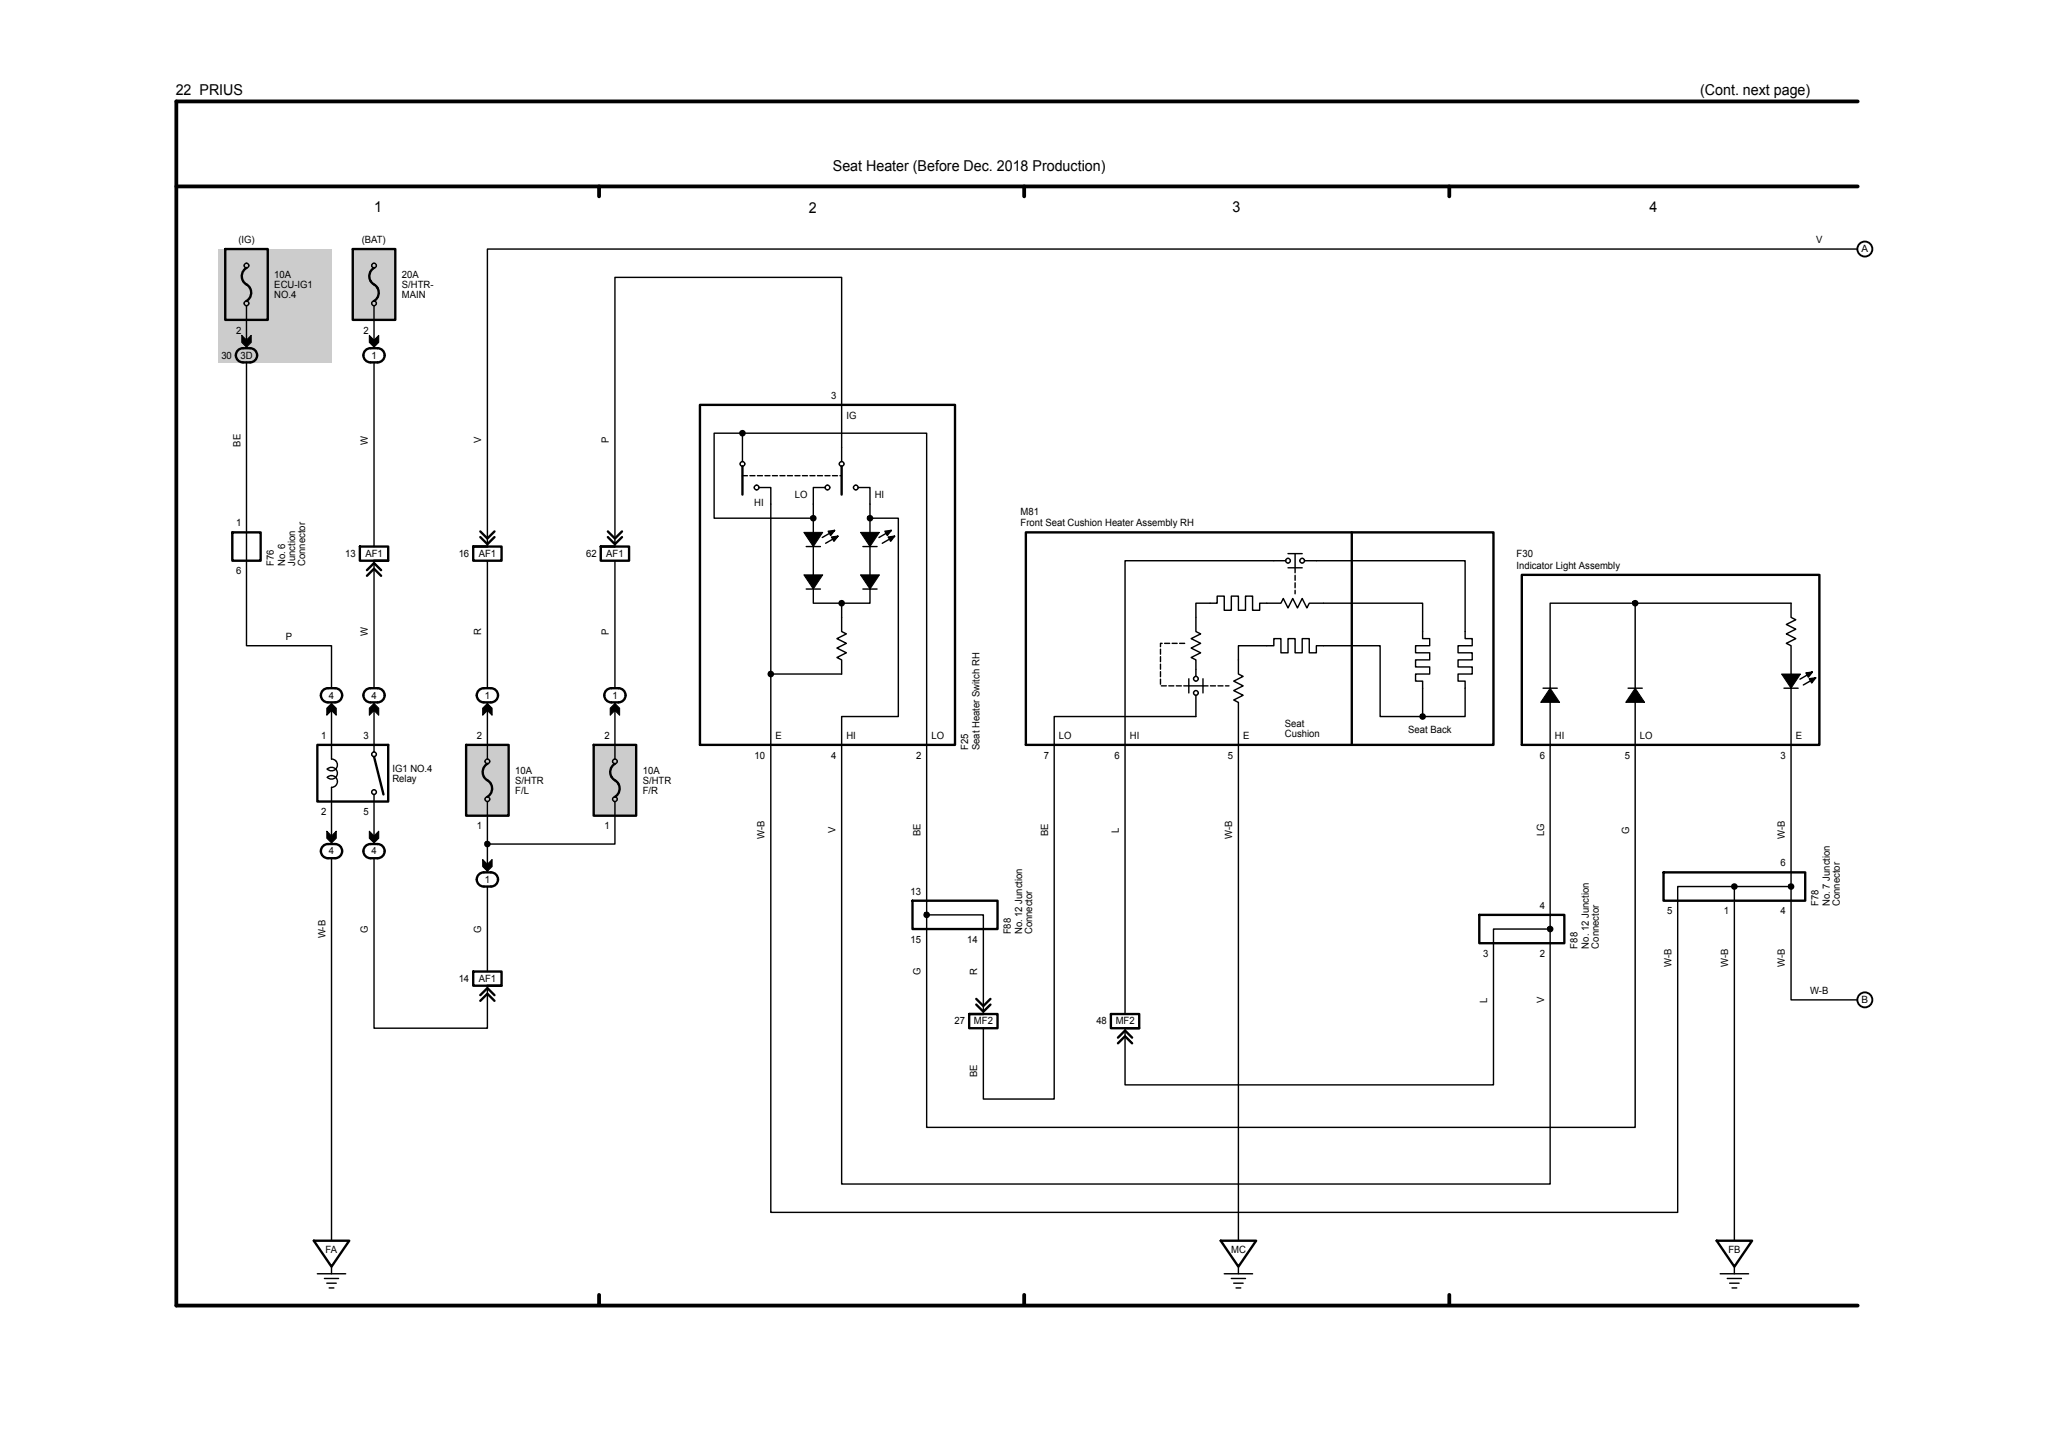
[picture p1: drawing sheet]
<svg xmlns="http://www.w3.org/2000/svg" width="297mm" height="210mm" viewBox="0 0 297 210" stroke-linecap="round" stroke-linejoin="round" font-family="sans-serif">
<path d="M269.5 14.7h-243.9v174.8h243.9M25.6 27.1h243.9M86.9 27v1.5M148.6 27v1.5M210.3 27v1.5M86.9 187.9v1.5M148.6 187.9v1.5M210.3 187.9v1.5" fill="none" stroke="#000" stroke-width=".55"/>
<g fill="#ccc">
<path d="M31.7 36.1h16.4v16.5h-16.4z"/>
<path d="M32.7 36.1h6.1v10.3h-6.1z"/>
<path d="M51.2 36.1h6.2v10.3h-6.2z"/>
<path d="M67.6 108.1h6.2v10.3h-6.2z"/>
<path d="M86.1 108.1h6.2v10.3h-6.2z"/>
</g>
<g fill="none" stroke="#000" stroke-width=".34">
<path d="M32.7 36.1h6.1v10.3h-6.1zM35.8 38.9a1.43 1.43 0 0 0 .2 2.5 1.39 1.39 0 0 1-.2 2.3M51.2 36.1h6.2v10.3h-6.2zM54.3 38.9a1.43 1.43 0 0 0 .2 2.5 1.39 1.39 0 0 1-.2 2.3M34.4 51l.2-.3a2.22 2.22 0 0 1 2.5 .3 1.03 1.03 0 0 1 .1 1 1.03 1.03 0 0 1-.9 .6h-1a1.03 1.03 0 0 1-1-.6 1.03 1.03 0 0 1 .1-1zM52.9 51l.2-.3a2.22 2.22 0 0 1 2.5 .3 1.03 1.03 0 0 1 .1 1 1.03 1.03 0 0 1-.9 .6h-1a1.03 1.03 0 0 1-1-.6 1.03 1.03 0 0 1 .1-1zM101.6 58.8h37v49.3h-37zM33.7 77.3h4.1v4.1h-4.1zM52.2 79.3h4.1v2.1h-4.1zM68.7 79.3h4.1v2.1h-4.1zM68.7 79.3h2M69.7 77.9l1 1.1 1-1.1"/>
<path d="M69.7 77.1l1 1.1 1-1.1M87.2 79.3h4.1v2.1h-4.1zM87.2 79.3h2M88.2 77.9l1 1.1 1-1.1M88.2 77.1l1 1.1 1-1.1M107.7 67.7v4.1M122.1 67.7v4.1M148.8 77.3h67.9v30.8h-67.9zM196.1 77.3v30.8M53.2 83.6l1.1-1.1 1 1.1M53.2 82.7l1.1-1 1 1M54.3 81.4h2"/>
<path d="M220.8 83.4h43.2v24.7h-43.2zM46 108.1h10.3v8.2h-10.3zM46.8 100.3l.2-.2a2.23 2.23 0 0 1 2.4 .2 1.03 1.03 0 0 1 .1 1.1 1.03 1.03 0 0 1-.9 .5h-1a1.03 1.03 0 0 1-.9-.5 1.03 1.03 0 0 1 .1-1.1zM52.9 100.3l.2-.2a2.22 2.22 0 0 1 2.5 .2 1.03 1.03 0 0 1 .1 1.1 1.03 1.03 0 0 1-.9 .5h-1a1.03 1.03 0 0 1-1-.5 1.03 1.03 0 0 1 .1-1.1zM54.3 109.8l1.3 5.5M67.6 108.1h6.2v10.3h-6.2zM69.4 100.3l.2-.2a2.22 2.22 0 0 1 2.5 .2 1.03 1.03 0 0 1 0 1.1 1.03 1.03 0 0 1-.9 .5h-1a1.03 1.03 0 0 1-.9-.5 1.03 1.03 0 0 1 .1-1.1zM70.7 110.8a1.43 1.43 0 0 0 .2 2.6 1.39 1.39 0 0 1-.2 2.2M86.1 108.1h6.2v10.3h-6.2zM87.9 100.3l.2-.2a2.23 2.23 0 0 1 2.5 .2 1.03 1.03 0 0 1 .1 1.1 1.03 1.03 0 0 1-1 .5h-1a1.03 1.03 0 0 1-.9-.5 1.03 1.03 0 0 1 .1-1.1zM89.2 110.8a1.43 1.43 0 0 0 .2 2.6 1.4 1.4 0 0 1-.2 2.2M47 122.7a2.23 2.23 0 0 1 2.4 .2 1.03 1.03 0 0 1 .1 1.1 1.03 1.03 0 0 1-.9 .6h-1a1.03 1.03 0 0 1-1-.8 1.03 1.03 0 0 1 .4-1.1z"/>
<path d="M53.1 122.7a2.22 2.22 0 0 1 2.5 .2 1.03 1.03 0 0 1 .1 1.1 1.03 1.03 0 0 1-.9 .6h-1a1.03 1.03 0 0 1-1-.8 1.03 1.03 0 0 1 .3-1.1zM69.6 126.8a2.22 2.22 0 0 1 2.5 .2 1.03 1.03 0 0 1 0 1.1 1.03 1.03 0 0 1-.9 .6h-1a1.03 1.03 0 0 1-1-.7 1.03 1.03 0 0 1 .4-1.2zM132.4 130.7h12.3v4.1h-12.3zM214.6 132.8h12.4v4.1h-12.4zM241.4 126.6h20.5v4.1h-20.5zM68.7 141h4.1v2.1h-4.1zM69.7 144.4l1-1 1 1M69.7 145.2l1-1 1 1M70.7 143.1h2.1M140.6 147.2h4.1v2h-4.1zM140.6 147.2h2.1M141.6 145l1.1 1 1-1"/>
<path d="M141.6 145.8l1.1 1 1-1M161.2 147.2h4.1v2h-4.1zM162.2 151.4l1-1 1.1 1M162.2 150.6l1-1 1.1 1M163.2 149.2h2.1M45.5 180.1h5.2l-2.6 3.7zM177.1 180.1h5.2l-2.6 3.7zM249.1 180.1h5.1l-2.6 3.7z"/>
</g>
<g fill="none" stroke="#000" stroke-width=".21">
<path d="M269.5 36.1h-198.8v43.2M35.8 52.6v41.1h12.3v6.2M35.8 44.4v6.1M54.3 44.4v6.1M54.3 52.6v26.7M107.4 62.6a.38 .38 0 0 0 .2 .6 .38 .38 0 0 0 .5-.4 .38 .38 0 0 0-.6-.3l-.1 .1 .1 .3 .1 .1h.3v-.1l-.1-.2h-.2l.1 .2M107.7 62.9h26.7v100.7h102.8v-76.1l-.1-.1h.3l.1 .1-.1 .2h-.3l-.1-.4a.38 .38 0 0 1 .6 .1 .38 .38 0 0 1-.3 .5 .38 .38 0 0 1-.4-.5l.1-.1M107.7 62.9h-4.1v12.3h14.4l-.1-.2h.1l.2 .1v.2l-.3 .1-.2-.4a.38 .38 0 0 1 .6 0 .38 .38 0 0 1-.3 .6 .38 .38 0 0 1-.4-.5l.1-.1M107.7 62.9v4.1M110.1 70.8h1.7v105.1h131.6v-47.2h8.2l-.1-.2h.2l.1 .2v.1h-.3l-.1-.4a.38 .38 0 0 1 .6 .1 .38 .38 0 0 1-.3 .5 .38 .38 0 0 1-.4-.5l.1-.1M117 79.3h2M119.7 70.8h-1.7v16.7h8.2v-16.7h-1.7"/>
<path d="M120.6 77.2l-.1 .1 .3-.1h-.4l.1 .3 .3-.3 .3-.2-.9 .1 .3 .6 .6-.7-1.8 1M121.1 78.1h-.1v.1l.3-.2h-.4l.1 .3 .3-.3 .3-.2-1 .1 .4 .7 .6-.8-1.8 1M122.1 67v-26.7h-32.9v39M125.2 79.3h2.1M125.9 75a.38 .38 0 0 0 .2 .6 .38 .38 0 0 0 .5-.4 .38 .38 0 0 0-.6-.3l-.1 .1 .1 .3 .3 .1 .1-.2v-.1l-.3-.1 .1 .2h4.1v28.8h-8.2v67.8h102.8v-84.3h35v2.1l.7 .3-1.4 .7 1.4 .7-1.4 .7 1.4 .7-1.4 .7 .7 .3v51.4h9.6M128.8 77.2l-.1 .1h.1l.2-.1h-.4l.2 .3 .2-.3 .3-.2-.9 .1 .3 .6 .6-.7-1.8 1M129.3 78.1h-.1l.1 .1 .2-.2h-.4l.1 .3 .3-.3 .3-.2-.9 .1 .3 .7 .6-.8-1.8 1M54.3 81.4v18.5M70.7 81.4v18.5M89.2 81.4v18.5M117 85.5h2M121.8 87.3a.38 .38 0 0 0 .2 .6 .38 .38 0 0 0 .5-.4 .38 .38 0 0 0-.6-.3l-.1 .1 .2 .4h.3v-.2v-.1h-.3l.1 .1v4.2l.7 .3-1.4 .7 1.4 .7-1.4 .7 1.4 .6-1.4 .7 .7 .4v2h-10.3l-.1-.2h.2l.1 .2-.1 .2-.3-.1-.1-.3a.38 .38 0 0 1 .7 .1 .38 .38 0 0 1-.3 .5 .38 .38 0 0 1-.4-.5v-.1"/>
<path d="M125.2 85.5h2.1M172.5 99.5h2M172.5 98.5v2.1M173.5 98.2v-2.4l-.7-.4 1.4-.7-1.4-.6 1.4-.7-1.4-.7 1.4-.7-.7-.3v-4.2h3.1v-1h1v2.1h1.1v-2.1h1v2.1h1v-2.1h1v2.1h1.1v-1.1h3.1l.3-.6 .7 1.3 .7-1.3 .6 1.3 .7-1.3 .7 1.3 .4-.7h16.4v5.2h1v1h-2v1h2v1.1h-2v1h2v1h-2v1h1v5.2l-.1-.2 .3 .1v.2l-.3 .1-.2-.5a.38 .38 0 0 1 .6 .1 .38 .38 0 0 1-.3 .6 .38 .38 0 0 1-.3-.5v-.2M174.5 98.5v2.1M186.5 81.4h-23.3v65.8M186.9 80.3h2M186.9 82.4h2M187.9 80.3v2.1M189.3 81.4h23.3v11.3h1v1h-2.1v1h2.1v1.1h-2.1v1h2.1v1h-2.1v1h1.1v5.2h-12.4v-10.3h-9.2v1h-1v-2h-1.1v2h-1v-2h-1v2h-1v-2h-1.1v1h-5.1v4.1l.7 .4-1.4 .6 1.4 .7-1.4 .7 1.4 .7-1.4 .7 .7 .3v78.2M223.9 99.9h2M236.2 99.9h2.1"/>
<path d="M258.8 99.9h2.1M262.5 97.8h-.1v.1l.2-.2-.4 .1 .2 .2 .5-.5-.9 .2 .4 .6 .5-.8-1.7 1.1M263 98.6l-.2 .1h.1l.2-.1h-.4l.2 .3 .2-.3 .3-.2-.9 .1 .4 .6 .5-.7-1.8 1M47.5 111.6a.85 .85 0 0 1 1.2 0 .86 .86 0 0 1-1.2 0zM48.1 101.9v8.3a.86 .86 0 0 1 .8 .5 .86 .86 0 0 1-.2 .9M48.7 111.6a.86 .86 0 0 1 0 1.2 .86 .86 0 0 1-1.2 0 .86 .86 0 0 1 1.4 .3 .86 .86 0 0 1-.8 1.2v8.2M54.3 101.9v7.2M54.3 115.3v7.2M70.7 101.9v8.3M70.7 116.3v10.3M89.2 116.3v6.2h-18.5l-.1-.2 .3 .1v.1l-.1 .2-.3-.1-.1-.3a.38 .38 0 0 1 .7 0 .38 .38 0 0 1-.4 .6 .38 .38 0 0 1-.3-.5v-.1M89.2 101.9v8.3"/>
<path d="M173.5 100.9v3.1h-20.5v55.5h-10.3v-10.3M48.1 124.6v55.5M54.3 124.6v24.6h16.4v-6.1M70.7 128.7v12.3M134.2 132.5a.38 .38 0 0 0 .1 .6 .38 .38 0 0 0 .5-.4 .38 .38 0 0 0-.5-.3l-.1 .1 .1 .3 .2 .2 .1-.1v-.3h-.3l.1 .2h8.3v14.4M224.6 134.6a.38 .38 0 0 0 .2 .6 .38 .38 0 0 0 .5-.4 .38 .38 0 0 0-.6-.3l-.1 .1 .1 .3 .1 .1h.3v-.2l-.2-.2-.1 .1 .1 .1h-8.2v22.6h-53.5v-8.2M259.6 128.4a.38 .38 0 0 0 .2 .6 .38 .38 0 0 0 .4-.4 .38 .38 0 0 0-.5-.3l-.1 .1 .1 .3 .2 .2 .2-.2-.2-.2h-.1l.1 .2h-8.3v51.4M46 184.9h4.2M47.1 185.5h2M47.4 186.2h1.4M47.8 186.9h.6M48.1 183.8v1.1"/>
<path d="M177.6 184.9h4.1M178.7 185.5h2M179 186.2h1.4M179.3 186.9h.7M179.7 183.8v1.1M249.6 184.9h4.1M250.6 185.5h2.1M251 186.2h1.3M251.3 186.9h.7M251.6 183.8v1.1"/>
<circle cx="35.8" cy="38.5" r=".34"/>
<circle cx="54.3" cy="38.5" r=".34"/>
<circle cx="35.8" cy="44" r=".34"/>
<circle cx="54.3" cy="44" r=".34"/>
<circle cx="107.7" cy="67.3" r=".34"/>
<circle cx="109.8" cy="70.8" r=".34"/>
<circle cx="120.1" cy="70.8" r=".34"/>
<circle cx="122.1" cy="67.3" r=".34"/>
<circle cx="124.2" cy="70.8" r=".34"/>
<circle cx="173.5" cy="98.5" r=".34"/>
<circle cx="186.9" cy="81.4" r=".34"/>
<circle cx="188.9" cy="81.4" r=".34"/>
<circle cx="54.3" cy="109.5" r=".34"/>
<circle cx="54.3" cy="115" r=".34"/>
<circle cx="70.7" cy="116" r=".34"/>
<circle cx="70.7" cy="110.5" r=".34"/>
<circle cx="89.2" cy="110.5" r=".34"/>
<circle cx="89.2" cy="116" r=".34"/>
<circle cx="173.5" cy="100.6" r=".34"/>
</g>
<g fill="#000">
<path d="M35.1 48.7l.7 .7 .7-.7v1l-.7 .7-.7-.7zM53.6 48.7l.7 .7 .7-.7v1l-.7 .7-.7-.7zM116.6 77.3h2.8l-1.4 2zM124.9 77.3h2.7l-1.4 2zM116.6 83.4h2.8l-1.4 2.1zM124.9 83.4h2.7l-1.4 2.1zM224.9 99.9l1.4 2h-2.8zM237.2 99.9l1.4 2h-2.7zM258.5 97.8h2.7l-1.3 2.1zM48.1 102.1l.7 .7v1l-.7-.7-.7 .7v-1zM54.3 102.1l.7 .7v1l-.7-.7-.7 .7v-1zM70.7 102.1l.7 .7v1l-.7-.7-.7 .7v-1z"/>
<path d="M88.5 102.8l.7-.7 .7 .7v1l-.7-.7-.7 .7zM47.4 120.6l.7 .7 .7-.7v1.1l-.7 .6-.7-.6zM53.6 120.6l.7 .7 .7-.7v1.1l-.7 .6-.7-.6zM70 124.7l.7 .7 .7-.7v1.1l-.7 .7-.7-.7z"/>
</g>
<g fill="none" stroke="#000" stroke-width=".15">
<path d="M35.1 48.7l.7 .7 .7-.7v1l-.7 .7-.7-.7zM53.6 48.7l.7 .7 .7-.7v1l-.7 .7-.7-.7zM116.6 77.3h2.8l-1.4 2zM124.9 77.3h2.7l-1.4 2zM116.6 83.4h2.8l-1.4 2.1zM124.9 83.4h2.7l-1.4 2.1zM224.9 99.9l1.4 2h-2.8zM237.2 99.9l1.4 2h-2.7zM258.5 97.8h2.7l-1.3 2.1zM48.1 102.1l.7 .7v1l-.7-.7-.7 .7v-1zM54.3 102.1l.7 .7v1l-.7-.7-.7 .7v-1zM70.7 102.1l.7 .7v1l-.7-.7-.7 .7v-1z"/>
<path d="M88.5 102.8l.7-.7 .7 .7v1l-.7-.7-.7 .7zM47.4 120.6l.7 .7 .7-.7v1.1l-.7 .6-.7-.6zM53.6 120.6l.7 .7 .7-.7v1.1l-.7 .6-.7-.6zM70 124.7l.7 .7 .7-.7v1.1l-.7 .7-.7-.7z"/>
</g>
<path d="M107.7 69h14.4M172.5 99.5h-4.1v-6.1h3.7M174.5 99.5h3.8M187.9 82.4v3.8" fill="none" stroke="#000" stroke-width=".21" stroke-dasharray=".7 .4"/>
<circle cx="270.6" cy="36.1" r="1.09" fill="#fff"/>
<circle cx="270.6" cy="36.1" r="1.09" fill="none" stroke="#000" stroke-width=".27"/>
<circle cx="270.6" cy="145.1" r="1.09" fill="#fff"/>
<circle cx="270.6" cy="145.1" r="1.09" fill="none" stroke="#000" stroke-width=".27"/>
<g font-size="2.2">
<text x="25.5" y="13.8">22 PRIUS</text>
<text x="246.7" y="13.8">(Cont. next page)</text>
<text x="120.8" y="24.8">Seat Heater (Before Dec. 2018 Production)</text>
<text x="54.3" y="30.7">1</text>
<text x="117.3" y="30.8">2</text>
<text x="178.8" y="30.8">3</text>
<text x="239.3" y="30.7">4</text>
</g>
<g font-size="1.5">
<text x="34.6" y="35.2">(IG)</text>
<text x="52.5" y="35.2">(BAT)</text>
<text x="263.5" y="35.2">V</text>
<text x="39.8" y="40.4">10A</text>
<text x="39.8" y="41.8">ECU-IG1</text>
<text x="58.3" y="40.4">20A</text>
<text x="58.3" y="41.8">S/HTR-</text>
<text x="270.1" y="36.6">A</text>
<text x="39.8" y="43.3">NO.4</text>
<text x="58.3" y="43.3">MAIN</text>
<text x="32.1" y="52">30</text>
<text x="34.3" y="48.4">2</text>
<text x="34.9" y="52">3D</text>
<text x="52.8" y="48.4">2</text>
<text x="53.9" y="52">1</text>
<text x="120.6" y="57.9">3</text>
<text x="34.9" y="64.8" transform="rotate(-90 34.9 64.8)">BE</text>
<text x="53.4" y="64.6" transform="rotate(-90 53.4 64.6)">W</text>
<text x="69.8" y="64.4" transform="rotate(-90 69.8 64.4)">V</text>
<text x="88.3" y="64.4" transform="rotate(-90 88.3 64.4)">P</text>
<text x="122.8" y="60.7">IG</text>
<text x="34.3" y="76.4">1</text>
<text x="109.4" y="73.4">HI</text>
<text x="115.3" y="72.3">LO</text>
<text x="126.9" y="72.3">HI</text>
<text x="148.1" y="76.4">Front Seat Cushion Heater Assembly RH</text>
<text x="148.1" y="74.7">M81</text>
<text x="34.3" y="83.4">6</text>
<text x="39.7" y="82.1" transform="rotate(-90 39.7 82.1)">F76</text>
<text x="41.4" y="82.1" transform="rotate(-90 41.4 82.1)">No. 6</text>
<text x="42.8" y="82.1" transform="rotate(-90 42.8 82.1)">Junction</text>
<text x="44.3" y="82.1" transform="rotate(-90 44.3 82.1)">Connector</text>
<text x="50.1" y="80.8">13</text>
<text x="53" y="80.8">AF1</text>
<text x="66.6" y="80.8">16</text>
<text x="69.5" y="80.8">AF1</text>
<text x="85.1" y="80.8">62</text>
<text x="88" y="80.8">AF1</text>
<text x="220" y="82.5">Indicator Light Assembly</text>
<text x="220" y="80.9">F30</text>
<text x="41.5" y="92.8">P</text>
<text x="53.4" y="92.3" transform="rotate(-90 53.4 92.3)">W</text>
<text x="69.8" y="92.2" transform="rotate(-90 69.8 92.2)">R</text>
<text x="88.3" y="92.1" transform="rotate(-90 88.3 92.1)">P</text>
<text x="47.7" y="101.4">4</text>
<text x="53.9" y="101.4">4</text>
<text x="70.3" y="101.4">1</text>
<text x="88.8" y="101.4">1</text>
<text x="46.6" y="107.2">1</text>
<text x="52.8" y="107.2">3</text>
<text x="69.2" y="107.2">2</text>
<text x="87.7" y="107.2">2</text>
<text x="112.5" y="107.2">E</text>
<text x="122.8" y="107.2">HI</text>
<text x="135.1" y="107.2">LO</text>
<text x="153.6" y="107.2">LO</text>
<text x="163.9" y="107.2">HI</text>
<text x="180.4" y="107.2">E</text>
<text x="186.4" y="105.5">Seat</text>
<text x="186.4" y="106.9">Cushion</text>
<text x="204.3" y="106.3">Seat Back</text>
<text x="225.6" y="107.2">HI</text>
<text x="237.9" y="107.2">LO</text>
<text x="260.6" y="107.2">E</text>
<text x="56.9" y="112">IG1 NO.4</text>
<text x="56.9" y="113.5">Relay</text>
<text x="74.8" y="112.4">10A</text>
<text x="74.8" y="113.8">S/HTR</text>
<text x="93.3" y="112.4">10A</text>
<text x="93.3" y="113.8">S/HTR</text>
<text x="109.5" y="110.1">10</text>
<text x="120.6" y="110.1">4</text>
<text x="132.9" y="110.1">2</text>
<text x="140.5" y="108.9" transform="rotate(-90 140.5 108.9)">F25</text>
<text x="142.1" y="108.9" transform="rotate(-90 142.1 108.9)">Seat Heater Switch RH</text>
<text x="151.4" y="110.1">7</text>
<text x="161.7" y="110.1">6</text>
<text x="178.2" y="110.1">5</text>
<text x="223.4" y="110.1">6</text>
<text x="235.7" y="110.1">5</text>
<text x="258.4" y="110.1">3</text>
<text x="46.6" y="118.3">2</text>
<text x="52.8" y="118.3">5</text>
<text x="74.8" y="115.3">F/L</text>
<text x="93.3" y="115.3">F/R</text>
<text x="47.7" y="124">4</text>
<text x="53.9" y="124">4</text>
<text x="69.2" y="120.4">1</text>
<text x="87.7" y="120.4">1</text>
<text x="110.9" y="121.8" transform="rotate(-90 110.9 121.8)">W-B</text>
<text x="121.2" y="120.9" transform="rotate(-90 121.2 120.9)">V</text>
<text x="133.6" y="121.4" transform="rotate(-90 133.6 121.4)">BE</text>
<text x="152.1" y="121.4" transform="rotate(-90 152.1 121.4)">BE</text>
<text x="162.3" y="120.8" transform="rotate(-90 162.3 120.8)">L</text>
<text x="178.8" y="121.8" transform="rotate(-90 178.8 121.8)">W-B</text>
<text x="224" y="121.4" transform="rotate(-90 224 121.4)">LG</text>
<text x="236.4" y="121" transform="rotate(-90 236.4 121)">G</text>
<text x="258.4" y="125.7">6</text>
<text x="259" y="121.8" transform="rotate(-90 259 121.8)">W-B</text>
<text x="70.3" y="128.1">1</text>
<text x="132.1" y="129.8">13</text>
<text x="223.4" y="131.9">4</text>
<text x="263.8" y="131.5" transform="rotate(-90 263.8 131.5)">F78</text>
<text x="265.5" y="131.5" transform="rotate(-90 265.5 131.5)">No. 7 Junction</text>
<text x="266.9" y="131.5" transform="rotate(-90 266.9 131.5)">Connector</text>
<text x="47.2" y="136.2" transform="rotate(-90 47.2 136.2)">W-B</text>
<text x="53.4" y="135.4" transform="rotate(-90 53.4 135.4)">G</text>
<text x="69.8" y="135.4" transform="rotate(-90 69.8 135.4)">G</text>
<text x="132.1" y="136.8">15</text>
<text x="140.3" y="136.8">14</text>
<text x="146.6" y="135.6" transform="rotate(-90 146.6 135.6)">F88</text>
<text x="148.3" y="135.6" transform="rotate(-90 148.3 135.6)">No. 12 Junction</text>
<text x="149.7" y="135.6" transform="rotate(-90 149.7 135.6)">Connector</text>
<text x="228.9" y="137.7" transform="rotate(-90 228.9 137.7)">F88</text>
<text x="230.5" y="137.7" transform="rotate(-90 230.5 137.7)">No. 12 Junction</text>
<text x="232" y="137.7" transform="rotate(-90 232 137.7)">Connector</text>
<text x="241.9" y="132.7">5</text>
<text x="250.1" y="132.7">1</text>
<text x="258.4" y="132.7">4</text>
<text x="66.6" y="142.5">14</text>
<text x="69.5" y="142.5">AF1</text>
<text x="133.6" y="141.5" transform="rotate(-90 133.6 141.5)">G</text>
<text x="141.8" y="141.5" transform="rotate(-90 141.8 141.5)">R</text>
<text x="215.2" y="138.9">3</text>
<text x="223.4" y="138.9">2</text>
<text x="242.5" y="140.3" transform="rotate(-90 242.5 140.3)">W-B</text>
<text x="250.7" y="140.3" transform="rotate(-90 250.7 140.3)">W-B</text>
<text x="259" y="140.3" transform="rotate(-90 259 140.3)">W-B</text>
<text x="138.5" y="148.7">27</text>
<text x="141.3" y="148.7">MF2</text>
<text x="159.1" y="148.7">48</text>
<text x="161.9" y="148.7">MF2</text>
<text x="215.8" y="145.5" transform="rotate(-90 215.8 145.5)">L</text>
<text x="224" y="145.6" transform="rotate(-90 224 145.6)">V</text>
<text x="262.6" y="144.2">W-B</text>
<text x="270.1" y="145.5">B</text>
<text x="141.8" y="156.3" transform="rotate(-90 141.8 156.3)">BE</text>
<text x="47.2" y="181.9">FA</text>
<text x="178.6" y="181.9">MC</text>
<text x="250.8" y="181.9">FB</text>
</g>
</svg>
